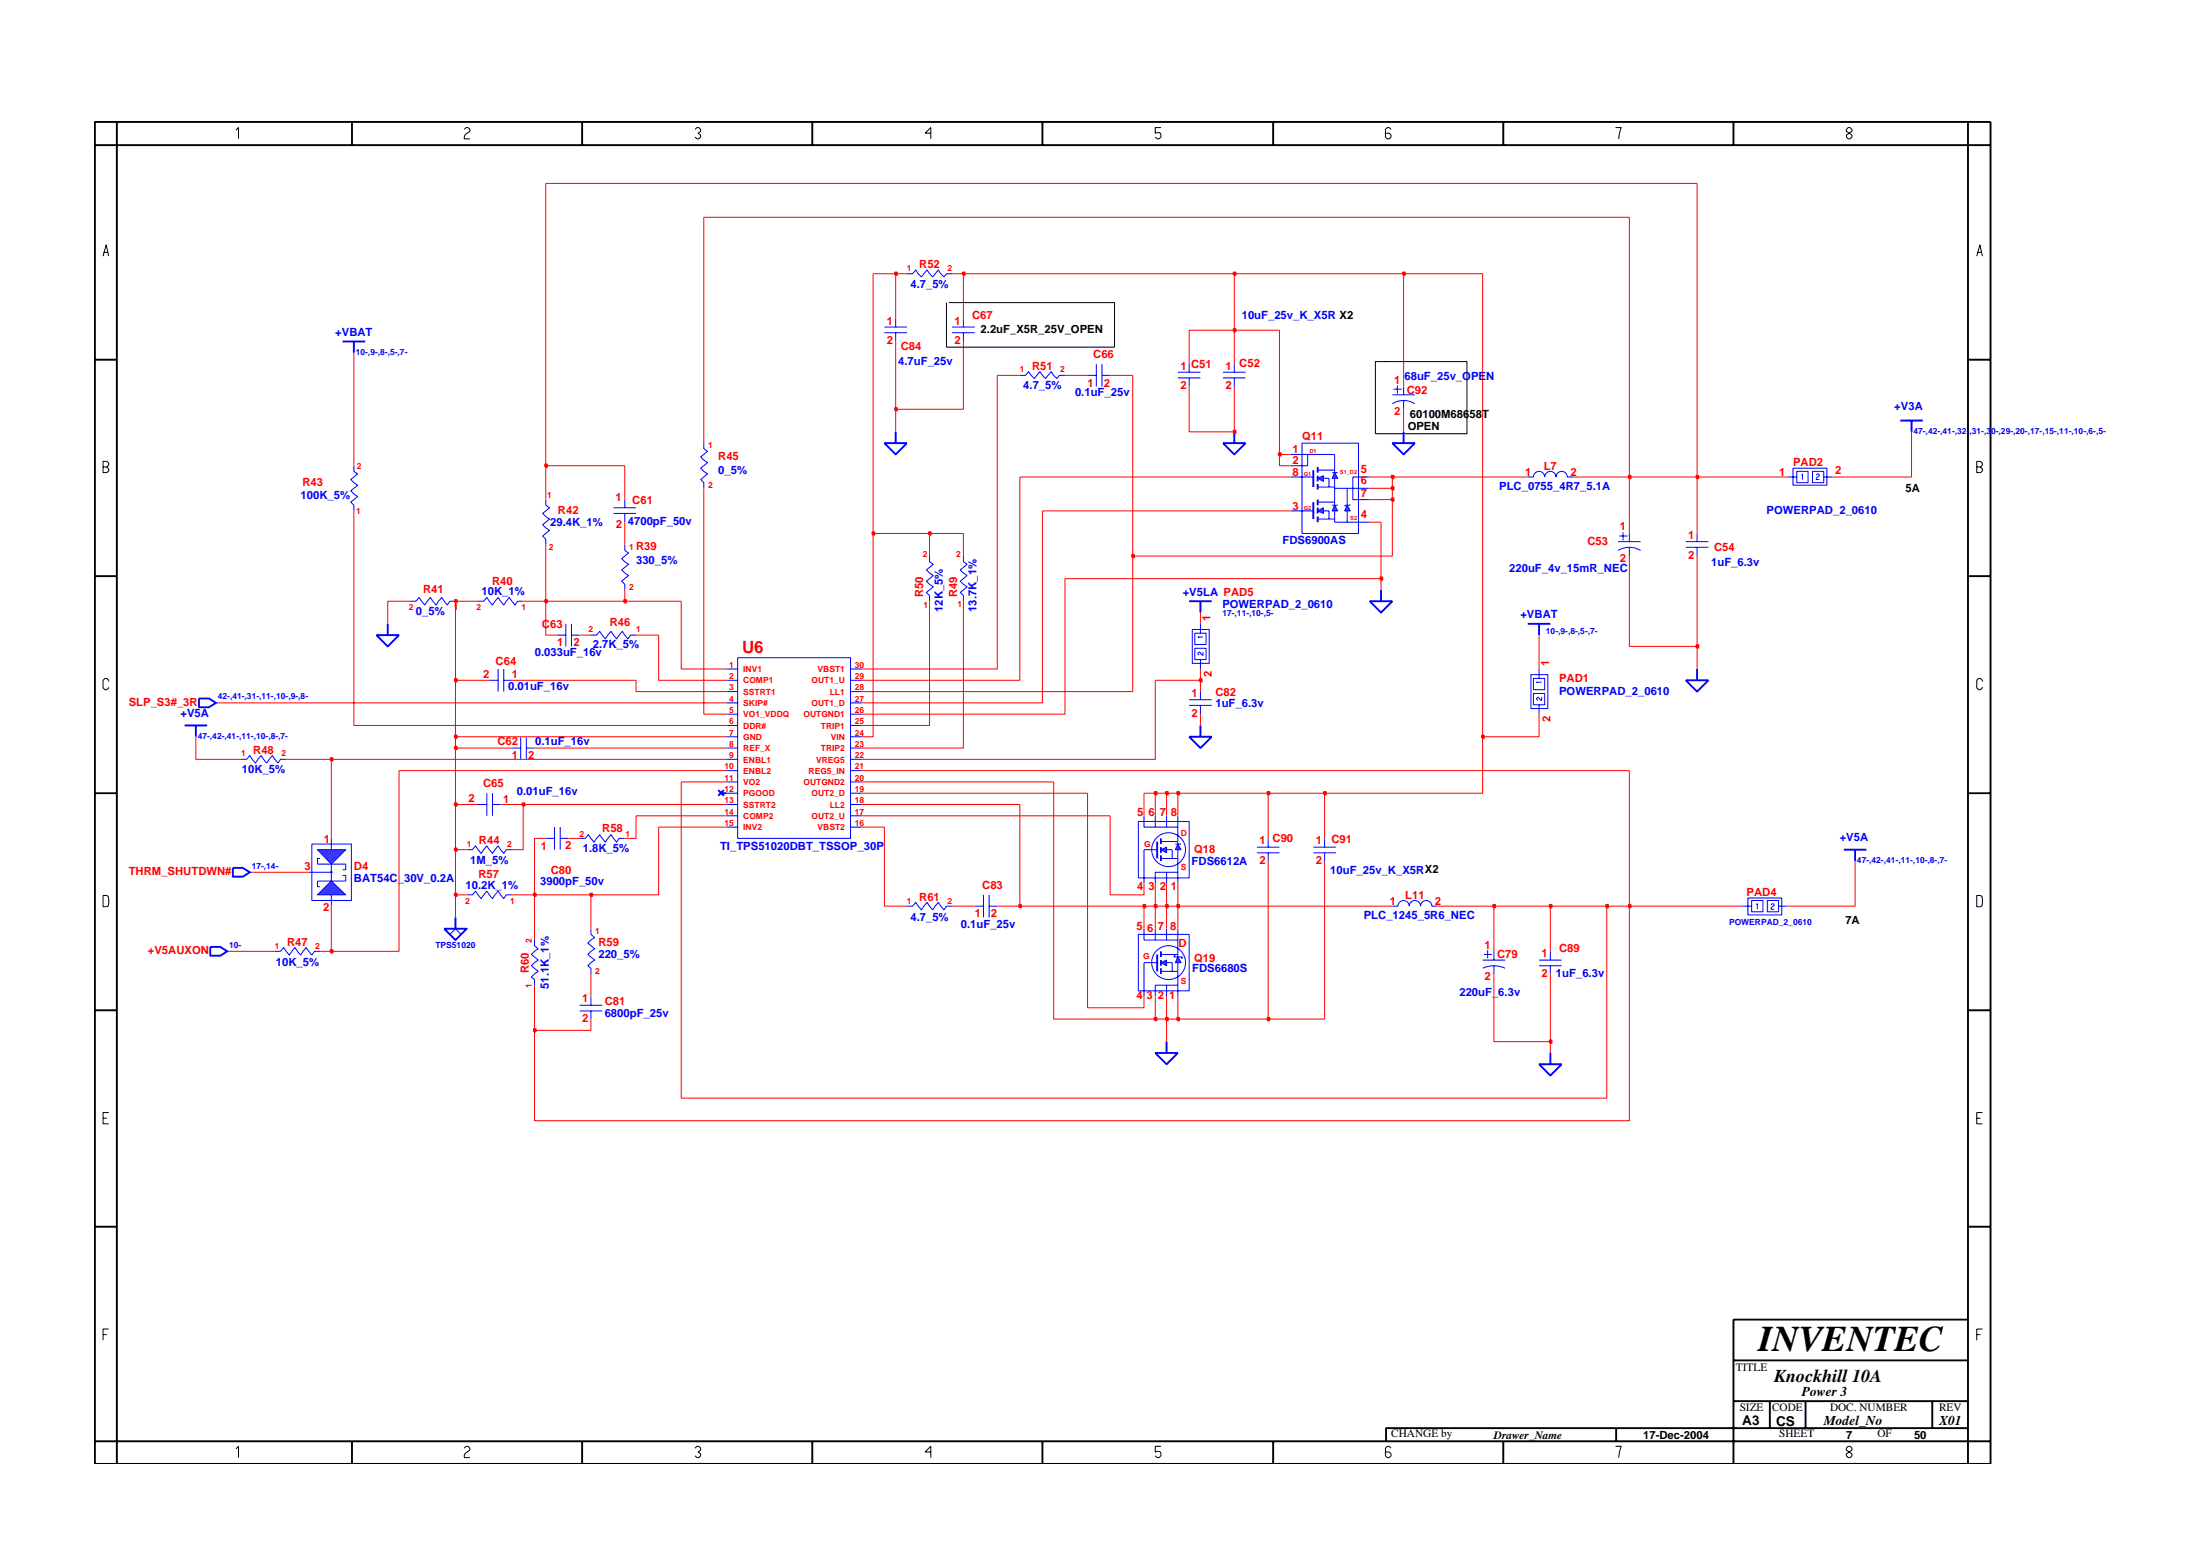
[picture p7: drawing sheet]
<svg xmlns="http://www.w3.org/2000/svg" width="297mm" height="210mm" viewBox="0 0 297 210" stroke-linecap="round" stroke-linejoin="round" font-family="sans-serif">
<g fill="none" stroke="#00f" stroke-width=".14">
<path d="M122.5 36.9h.7l.4-.5 .8 1 .8-1 .7 1 .8-1 .8 1 .3-.5h.8M119.4 44.1h3.1M119.4 44.9h3.1M120.9 43v1.1M120.9 44.9v1.2M128.6 44.1h3M128.6 44.9h3M130.1 43v1.1M130.1 44.9v1.2M159 50.2h3.1M159 51h3.1M160.6 49.1v1.1"/>
<path d="M160.6 51v1.2M165.1 50.2h3.1M165.1 51h3.1M166.7 49.1v1.1M166.7 51v1.2M73.7 67.4v.8l.5 .3-.9 .8 .9 .7-.9 .8 .9 .8-.9 .7 .4 .5v.7M82.8 68.5h3.1M82.8 69.3h3.1M84.4 67.4v1.1M84.4 69.3v1.2M125.5 75v.8l.5 .3-.9 .8 .9 .8-.9 .7 .9 .8-.9 .8 .4 .4v.7M206.3 64.4h.7a.76 .76 0 0 1 .8-.8 .76 .76 0 0 1 .8 .8 .76 .76 0 0 1 .7-.8 .76 .76 0 0 1 .8 .8 .76 .76 0 0 1 .7-.8 .76 .76 0 0 1 .8 .8h.8"/>
<path d="M227.6 73.1h3.1M227.6 73.9h3.1M229.1 72v1.1M229.1 73.9v1.1M241.3 64.4h1.3M242.1 63.2h4.6v2.3h-4.6zM242.6 63.6h1.5v1.5h-1.5zM243.3 64.1l.1-.1v.7M244.7 63.6h1.5v1.5h-1.5zM245.2 64.1l.3-.1 .1 .2a.58 .58 0 0 0-.4 .5h.4M246.2 64.4h1.2M64.5 81.1h.8l.4-.5 .8 1 .8-1 .7 1 .8-1 .7 1 .4-.5h.7"/>
<path d="M75.2 85.7h1.2M76.4 84.2v3M77.2 85.7h1.1M77.2 84.2v3M79.8 85.7h.7l.5-.5 .7 1 .8-1 .8 1 .7-1 .8 1 .3-.5h.8M98.1 90.3h1.5M98.1 91.8h1.5M98.1 93.3h1.5M98.1 94.9h1.5M98.1 96.4h1.5M98.1 97.9h1.5M98.1 99.4h1.5"/>
<path d="M99.6 88.8h15.2v24.3h-15.2zM114.8 90.3h1.6M114.8 91.8h1.6M114.8 93.3h1.6M114.8 94.9h1.6M114.8 96.4h1.6M114.8 97.9h1.6M114.8 99.4h1.6M161 84.9h2.3v4.6h-2.3zM161.3 85.5h1.5v1.5h-1.5zM161.3 87.5h1.5v1.5h-1.5zM162.1 84.2v1.3"/>
<path d="M162.1 89v1.3M162.4 86h-.7h.2M162.4 88v.4l-.4-.4-.3 .2 .2 .2M63 114.7h.8l.4-.5 .8 1 .7-1 .8 1 .8-1 .7 1 .4-.5h.7M64.5 108.6h1.2M65.7 107v3.1M66.5 108.6h1.1M66.5 107v3.1M73.7 113.1h1.2M74.9 111.6v3.1M75.6 113.1h1.1M75.6 111.6v3.1"/>
<path d="M78.3 113.1h.7l.4-.5 .8 1.1 .8-1.1 .7 1.1 .8-1.1 .8 1.1 .3-.6h.8M98.1 108.6h1.5M98.1 101h1.5M98.1 102.5h1.5M98.1 104h1.5M98.1 105.5h1.5M98.1 107h1.5M98.1 110.1h1.5M98.1 111.6h1.5M114.8 108.6h1.6M114.8 101h1.6M114.8 102.5h1.6"/>
<path d="M114.8 104h1.6M114.8 105.5h1.6M114.8 107h1.6M114.8 110.1h1.6M114.8 111.6h1.6M177.3 114.3h3.1M177.3 115.1h3.1M178.8 113.1v1.2M178.8 115.1v1.1M200.2 129.6h3M200.2 130.7a3.6 3.6 0 0 1 3 0M200.3 128.8h1.2"/>
<path d="M200.9 128.2v1.1M201.7 128.4v1.2M201.7 130.3v1.1M207.8 129.6h3M207.8 130.3h3M209.3 128.4v1.2M209.3 130.3v1.1"/>
</g>
<g fill="none" stroke="#00f" stroke-width=".25">
<path d="M188 59.8h3l-1.5 1.5zM189.5 58.3v1.5M177.3 63.4v2.3M186.5 79.6v1.5M160.6 99.4h3l-1.5 1.6zM160.6 81.1h3M162.1 81.1v1.6M162.1 97.9v1.5M184.9 81.1h3.1l-1.5 1.6zM206.3 84.2h3M207.8 84.2v1.5M227.6 91.8h3.1l-1.6 1.5z"/>
<path d="M229.1 90.3v1.5M97 106.6l.7 .8M97.3 107h.8M97.7 106.6l-.7 .8"/>
</g>
<path d="M180.2 63.8l.4 .7h-.7z" fill="#3c3cc8"/>
<path d="M179.9 63.8h.7M180.2 63.8l.4 .7h-.7z" fill="none" stroke="#00f" stroke-width=".14"/>
<path d="M177.9 64.5l.8-.3v.8z" fill="#3c3cc8"/>
<path d="M177.9 64.5l.8-.3v.8zM177.9 63.4h2.3v.4M178.7 64.5h.7v1.2M180.2 64.5v1.2h-2.3" fill="none" stroke="#00f" stroke-width=".14"/>
<path d="M177.9 63v.8M177.9 64.2v.8M177.9 65.3v.8" fill="none" stroke="#00f" stroke-width=".25"/>
<path d="M181.9 68.2l.4 .7h-.7z" fill="#3c3cc8"/>
<path d="M180.2 61.3v2.1M181.9 68.2l.4 .7h-.7zM182.3 68.1l-.1 .1h-.6v.2" fill="none" stroke="#00f" stroke-width=".14"/>
<path d="M177.3 67.8v2.2" fill="none" stroke="#00f" stroke-width=".25"/>
<path d="M180.2 68.2l.4 .7h-.7z" fill="#3c3cc8"/>
<path d="M179.9 68.2h.7M180.2 68.2l.4 .7h-.7z" fill="none" stroke="#00f" stroke-width=".14"/>
<path d="M177.9 68.9l.8-.4v.8z" fill="#3c3cc8"/>
<g fill="none" stroke="#00f" stroke-width=".14">
<path d="M137.7 50.7h.8l.4-.5 .7 .9 .8-.9 .8 .9 .7-.9 .8 .9 .3-.4h.8M175.8 59.8h7.6v12.2h-7.6zM188 54.5a2.88 2.88 0 0 1 3 0M188 53.3h3M188.2 52.5h1.1M188.7 52v1.1M189.5 52.2v1.1M189.5 54v1.2M84.4 73.5v.8l.5 .3-1 .8 1 .7-1 .8 1 .8-1 .7 .5 .5v.7M130.1 75v.8l.5 .3-.9 .8 .9 .8-.9 .7 .9 .8-.9 .8 .4 .4v.7M174.3 68.9h3M174.3 61.3h5.9"/>
<path d="M174.3 64.4h3M176.6 61.3v1.6h-2.3M177.9 68.9l.8-.4v.8zM177.9 70h2.3M177.9 67.8h2.3M178.7 68.9h.7v1.1M180.2 65.7v2.5M180.2 68.9v1.6h4.7M180.2 65.9h4.7M181.9 65.9v2.3M181.9 68.9v1.6M184.9 64.4h-2.2v3h2.2"/>
<path d="M66.1 91.8h1.2M67.3 90.3v3M68 91.8h1.1M68 90.3v3M70.3 99.4v3.1M71.1 99.4v3.1M33.7 117.7h.4M69.1 101h1.2M71.1 101h1.1M37.1 128.4h.8l.4-.5 .8 1 .7-1 .8 1 .7-1 .8 1 .3-.5h.8M63 120.8h.8l.4-.5 .8 1 .7-1 .8 1 .8-1 .7 1 .4-.5h.7M78.3 135.7h3"/>
<path d="M78.3 136.4h3M79.8 125.3v.8l.5 .4-.9 .8 .9 .7-.9 .8 .9 .8-.9 .7 .4 .4v.7M79.8 134.5v1.2M79.8 136.4v1.1M122.5 122.3h.7l.4-.5 .8 1 .8-1 .7 1 .8-1 .8 1 .3-.5h.8M131.6 122.3h1.2M132.8 120.8v3M133.5 122.3h1.1M133.5 120.8v3M154.5 129.9h1.7"/>
</g>
<g fill="none" stroke="#00f" stroke-width=".25">
<path d="M46.3 46.1h3M47.8 46.1v1.5M119.4 59.8h3.1l-1.6 1.5zM120.9 58.3v1.5M165.1 59.8h3.1l-1.5 1.5zM166.7 58.3v1.5M256.6 56.8h3M258.1 56.8v1.5M177.9 67.4v.8M177.9 68.5v.8M177.9 69.7v.8M31.4 117.1h1.4l.9 .6-.9 .6h-1.4z"/>
<path d="M248.9 114.7h3.1M250.5 114.7v1.5M156.2 128.8v2.3M156 142.1h3l-1.5 1.5zM157.5 140.6v1.5"/>
</g>
<path d="M159 129.1l.5 .8h-.8z" fill="#3c3cc8"/>
<path d="M158.7 129.1h.8M159 129.1l.5 .8h-.8z" fill="none" stroke="#00f" stroke-width=".14"/>
<path d="M156.7 129.9l.8-.3v.7z" fill="#3c3cc8"/>
<g fill="none" stroke="#00f" stroke-width=".14">
<path d="M146.8 50.7h1.2M148 49.1v3.1M148.8 50.7h1.1M148.8 49.1v3.1M47.8 62.9v.7l.5 .4-.9 .7 .9 .8-.9 .7 .9 .8-.9 .8 .4 .4v.7M55.4 81.1h.8l.4-.5 .7 1 .8-1 .8 1 .7-1 .8 1 .3-.5h.8M154.5 114.7h1.7M169.7 114.3h3M169.7 115.1h3M171.2 113.1v1.2M171.2 115.1v1.1M153.7 126.1h6.9v7.6h-6.9z"/>
<path d="M154.5 125.3v1.6h4.5M154.5 129.9v4.6M156 125.3v1.6M156.7 129.9l.8-.3v.7zM156.7 131.1h2.3M156.7 128.8h2.3M157.5 129.9h.8v1.2M157.5 125.3v1.6M157.5 133v1.5M158.7 129h-.2v.1h.2M159 125.3v3.8M159 129.9v4.6"/>
<path d="M159 133h-3v1.5M159.5 129.1h.1v.2h-.1M188 122.3h.8a.76 .76 0 0 1 .7-.8 .76 .76 0 0 1 .8 .8 .76 .76 0 0 1 .7-.8 .76 .76 0 0 1 .8 .8 .76 .76 0 0 1 .8-.8 .76 .76 0 0 1 .7 .8h.8"/>
<circle cx="157.8" cy="129.9" r="2.29"/>
</g>
<path d="M156.2 113.6v2.3M156.7 128.4v.7M156.7 129.6v.7M156.7 130.7v.7" fill="none" stroke="#00f" stroke-width=".25"/>
<path d="M159 113.9l.5 .8h-.8z" fill="#3c3cc8"/>
<path d="M158.7 113.9h.8M159 113.9l.5 .8h-.8z" fill="none" stroke="#00f" stroke-width=".14"/>
<path d="M156.7 114.7l.8-.4v.8z" fill="#3c3cc8"/>
<g fill="none" stroke="#00f" stroke-width=".14">
<path d="M95 59.8v.8l.5 .3-.9 .8 .9 .7-.9 .8 .9 .8-.9 .7 .4 .4v.8M29.2 94.9h.3M32.5 102.5h.8l.4-.5 .8 1 .7-1 .8 1 .8-1 .7 1 .4-.5h.7M153.7 110.9h6.9v7.6h-6.9zM154.5 110.1v1.5h4.5M154.5 114.7v4.5M156 110.1v1.5M156.7 114.7l.8-.4v.8zM156.7 115.9h2.3M156.7 113.6h2.3M157.5 114.7h.8v1.2M157.5 110.1v1.5"/>
<path d="M157.5 117.7v1.5M159 110.1v3.8M159 114.7v4.5M159 117.7h-3v1.5M235.2 122.3h1.3M236 121.2h4.6v2.3h-4.6zM236.5 121.5h1.5v1.5h-1.5zM237.2 122.1l.1-.2v.8M238.6 121.5h1.5v1.5h-1.5zM239.1 122.1l.3-.2 .2 .3a.58 .58 0 0 0-.5 .5h.5M240.1 122.3h1.2"/>
<circle cx="157.8" cy="114.7" r="2.29"/>
</g>
<path d="M24.9 97.9h3.1M26.4 97.9v1.5M26.9 94.3h1.3l1 .6-1 .5h-1.3zM50.8 85.7h3.1l-1.5 1.5zM52.4 84.2v1.5M156.7 113.1v.8M156.7 114.3v.8M156.7 115.4v.8M207.8 143.6h3l-1.5 1.5zM209.3 142.1v1.5" fill="none" stroke="#00f" stroke-width=".25"/>
<path d="M42.9 114.7h3.8l-2 1.9z" fill="#3c3cc8"/>
<path d="M42.9 114.7h3.8l-2 1.9z" fill="none" stroke="#00f" stroke-width=".14"/>
<path d="M44.7 118.9l2 1.9h-3.8z" fill="#3c3cc8"/>
<path d="M41.7 117.7h3M42.9 118.9h3.8M42.9 116.6h3.8M44.7 118.9l2 1.9h-3.8z" fill="none" stroke="#00f" stroke-width=".14"/>
<circle cx="44.8" cy="117.7" r=".08" fill="#3c3cc8"/>
<g fill="none" stroke="#00f" stroke-width=".14">
<path d="M218.5 74.3a2.88 2.88 0 0 1 3 0M218.5 73.1h3M218.6 72.3h1.1M219.1 71.8v1.1M220 72v1.1M220 73.9v1.1M160.6 94.4h3M160.6 95.2h3M162.1 93.3v1.1M162.1 95.2v1.2M206.7 91h2.3v4.6h-2.3zM207 91.6h1.6v1.5h-1.6z"/>
<path d="M207 93.6h1.6v1.5h-1.6zM207.8 90.3v1.3M207.8 95.1v1.3M208.1 92.1h-.6h.1M208.1 94.1v.4l-.5-.4-.1 .2 .1 .2M42.1 113.9h5.3v7.6h-5.3zM42.9 118.9v.8h.3M43.2 115.9h-.3v.7M44.7 113.1v1.6M44.7 116.6v2.3M46.3 118.1h.4v.8M46.7 116.6v.8h-.4"/>
<path d="M30.7 128.4h.3M44.7 120.8v1.5M60.7 126.1l.8-.8 .8 .8M72.2 126.9v.7l.5 .4-1 .8 1 .8-1 .7 1 .8-1 .8 .5 .3v.8"/>
<circle cx="44.8" cy="117.7" r=".08"/>
</g>
<path d="M28.4 127.8h1.3l1 .6-1 .6h-1.3zM60 125.3h3l-1.5 1.6zM61.5 123.8v1.5" fill="none" stroke="#00f" stroke-width=".25"/>
<path d="M92 105.5v42.7h124.9v-25.9M157.5 137.5v3.1M201.7 131.4v9.2h7.6v1.5M220 122.3v28.9h-147.8v-12.1" fill="none" stroke="#f00" stroke-width=".14"/>
<path d="M209.2 140.4h.3v.3h-.3z" fill="#8e2323"/>
<path d="M209.2 140.4h.3v.3h-.3z" fill="none" stroke="#f00" stroke-width=".25"/>
<path d="M209.3 131.4v9.2" fill="none" stroke="#f00" stroke-width=".14"/>
<path d="M72.1 138.9h.2v.3h-.2z" fill="#8e2323"/>
<path d="M72.1 138.9h.2v.3h-.2z" fill="none" stroke="#f00" stroke-width=".25"/>
<path d="M142.3 105.5v32h13.7M72.2 133v6.1h7.6v-1.6" fill="none" stroke="#f00" stroke-width=".14"/>
<path d="M155.9 137.4h.3v.3h-.3z" fill="#8e2323"/>
<path d="M155.9 137.4h.3v.3h-.3z" fill="none" stroke="#f00" stroke-width=".25"/>
<path d="M156 134.5v3h1.5" fill="none" stroke="#f00" stroke-width=".14"/>
<path d="M157.4 137.4h.3v.3h-.3z" fill="#8e2323"/>
<path d="M157.4 137.4h.3v.3h-.3z" fill="none" stroke="#f00" stroke-width=".25"/>
<path d="M157.5 134.5v3h1.5" fill="none" stroke="#f00" stroke-width=".14"/>
<path d="M158.9 137.4h.3v.3h-.3z" fill="#8e2323"/>
<path d="M158.9 137.4h.3v.3h-.3z" fill="none" stroke="#f00" stroke-width=".25"/>
<path d="M159 134.5v3h12.2" fill="none" stroke="#f00" stroke-width=".14"/>
<path d="M171.1 137.4h.3v.3h-.3z" fill="#8e2323"/>
<path d="M171.1 137.4h.3v.3h-.3z" fill="none" stroke="#f00" stroke-width=".25"/>
<path d="M146.8 107v29h7.7v-1.5M171.2 116.2v21.3h7.6v-21.3M31 128.4h6.1M43.2 128.4h1.5M79.8 131.4v3.1" fill="none" stroke="#f00" stroke-width=".14"/>
<path d="M44.6 128.2h.3v.4h-.3z" fill="#8e2323"/>
<path d="M44.6 128.2h.3v.4h-.3z" fill="none" stroke="#f00" stroke-width=".25"/>
<g fill="none" stroke="#f00" stroke-width=".14">
<path d="M53.9 104v24.4h-9.2v-6.1M119.4 111.6v10.7h3.1M61.5 120.8v3M72.2 120.8v6.1M79.8 120.8v4.5M128.6 122.3h3M134.6 122.3h3.1M154.5 122.3v3M156 122.3v3M157.5 122.3v3M159 122.3v3M201.7 122.3v6.1"/>
<path d="M209.3 122.3v6.1"/>
</g>
<path d="M137.6 122.1h.3v.4h-.3z" fill="#8e2323"/>
<path d="M137.6 122.1h.3v.4h-.3z" fill="none" stroke="#f00" stroke-width=".25"/>
<path d="M137.7 108.6v13.7h16.8" fill="none" stroke="#f00" stroke-width=".14"/>
<path d="M154.4 122.1h.2v.4h-.2z" fill="#8e2323"/>
<path d="M154.4 122.1h.2v.4h-.2z" fill="none" stroke="#f00" stroke-width=".25"/>
<path d="M154.5 122.3h1.5" fill="none" stroke="#f00" stroke-width=".14"/>
<path d="M155.9 122.1h.3v.4h-.3z" fill="#8e2323"/>
<path d="M155.9 122.1h.3v.4h-.3z" fill="none" stroke="#f00" stroke-width=".25"/>
<path d="M156 119.2v3.1h1.5" fill="none" stroke="#f00" stroke-width=".14"/>
<path d="M157.4 122.1h.3v.4h-.3z" fill="#8e2323"/>
<path d="M157.4 122.1h.3v.4h-.3z" fill="none" stroke="#f00" stroke-width=".25"/>
<path d="M157.5 119.2v3.1h1.5" fill="none" stroke="#f00" stroke-width=".14"/>
<path d="M158.9 122.1h.3v.4h-.3z" fill="#8e2323"/>
<path d="M158.9 122.1h.3v.4h-.3z" fill="none" stroke="#f00" stroke-width=".25"/>
<path d="M159 119.2v3.1h29M194.1 122.3h7.6" fill="none" stroke="#f00" stroke-width=".14"/>
<path d="M201.6 122.1h.3v.4h-.3z" fill="#8e2323"/>
<path d="M201.6 122.1h.3v.4h-.3z" fill="none" stroke="#f00" stroke-width=".25"/>
<path d="M201.7 122.3h7.6" fill="none" stroke="#f00" stroke-width=".14"/>
<path d="M209.2 122.1h.3v.4h-.3z" fill="#8e2323"/>
<path d="M209.2 122.1h.3v.4h-.3z" fill="none" stroke="#f00" stroke-width=".25"/>
<path d="M209.3 122.3h7.6" fill="none" stroke="#f00" stroke-width=".14"/>
<path d="M216.9 122.1h.2v.4h-.2z" fill="#8e2323"/>
<path d="M216.9 122.1h.2v.4h-.2z" fill="none" stroke="#f00" stroke-width=".25"/>
<path d="M216.9 122.3h3.1" fill="none" stroke="#f00" stroke-width=".14"/>
<path d="M219.9 122.1h.3v.4h-.3z" fill="#8e2323"/>
<path d="M219.9 122.1h.3v.4h-.3z" fill="none" stroke="#f00" stroke-width=".25"/>
<path d="M220 104v18.3h15.2M250.5 116.2v6.1h-9.2" fill="none" stroke="#f00" stroke-width=".14"/>
<path d="M61.4 120.6h.3v.3h-.3z" fill="#8e2323"/>
<path d="M61.4 120.6h.3v.3h-.3z" fill="none" stroke="#f00" stroke-width=".25"/>
<path d="M61.5 114.7v6.1h1.5M69.1 120.8h3.1" fill="none" stroke="#f00" stroke-width=".14"/>
<path d="M72.1 120.6h.2v.3h-.2z" fill="#8e2323"/>
<path d="M72.1 120.6h.2v.3h-.2z" fill="none" stroke="#f00" stroke-width=".25"/>
<path d="M72.2 113.1v7.7h7.6" fill="none" stroke="#f00" stroke-width=".14"/>
<path d="M79.7 120.6h.3v.3h-.3z" fill="#8e2323"/>
<path d="M79.7 120.6h.3v.3h-.3z" fill="none" stroke="#f00" stroke-width=".25"/>
<path d="M34.1 117.7h7.6M88.9 111.6v9.2h-9.1M149.9 110.1v10.7h4.6v-1.6" fill="none" stroke="#f00" stroke-width=".14"/>
<path d="M61.4 114.5h.3v.3h-.3z" fill="#8e2323"/>
<path d="M61.4 114.5h.3v.3h-.3z" fill="none" stroke="#f00" stroke-width=".25"/>
<g fill="none" stroke="#f00" stroke-width=".14">
<path d="M44.7 102.5v10.6M61.5 108.6v6.1h1.5M70.6 108.6v6.1h-1.5M72.2 113.1h1.5M76.7 113.1h1.6M88.9 111.6h9.2M98.1 110.1h-12.2v3h-1.5M116.4 111.6h3M116.4 110.1h33.5M154.5 107v3.1M156 107v3.1M157.5 107v3.1"/>
<path d="M159 107v3.1M171.2 107v6.1M178.8 107v6.1"/>
</g>
<path d="M61.4 108.4h.3v.3h-.3z" fill="#8e2323"/>
<path d="M61.4 108.4h.3v.3h-.3z" fill="none" stroke="#f00" stroke-width=".25"/>
<path d="M61.5 101v7.6h3M67.6 108.6h3" fill="none" stroke="#f00" stroke-width=".14"/>
<path d="M70.6 108.4h.2v.3h-.2z" fill="#8e2323"/>
<path d="M70.6 108.4h.2v.3h-.2z" fill="none" stroke="#f00" stroke-width=".25"/>
<path d="M70.6 108.6h27.5M116.4 108.6h21.3M116.4 107h30.4M154.5 107h1.5" fill="none" stroke="#f00" stroke-width=".14"/>
<path d="M155.9 106.9h.3v.3h-.3z" fill="#8e2323"/>
<path d="M155.9 106.9h.3v.3h-.3z" fill="none" stroke="#f00" stroke-width=".25"/>
<path d="M156 107h1.5" fill="none" stroke="#f00" stroke-width=".14"/>
<path d="M157.4 106.9h.3v.3h-.3z" fill="#8e2323"/>
<path d="M157.4 106.9h.3v.3h-.3z" fill="none" stroke="#f00" stroke-width=".25"/>
<path d="M157.5 107h1.5" fill="none" stroke="#f00" stroke-width=".14"/>
<path d="M158.9 106.9h.3v.3h-.3z" fill="#8e2323"/>
<path d="M158.9 106.9h.3v.3h-.3z" fill="none" stroke="#f00" stroke-width=".25"/>
<path d="M159 107h12.2" fill="none" stroke="#f00" stroke-width=".14"/>
<path d="M171.1 106.9h.3v.3h-.3z" fill="#8e2323"/>
<path d="M171.1 106.9h.3v.3h-.3z" fill="none" stroke="#f00" stroke-width=".25"/>
<path d="M171.2 107h7.6" fill="none" stroke="#f00" stroke-width=".14"/>
<path d="M178.8 106.9h.2v.3h-.2z" fill="#8e2323"/>
<path d="M178.8 106.9h.2v.3h-.2z" fill="none" stroke="#f00" stroke-width=".25"/>
<path d="M26.4 99.4v3.1h6.1M200.2 99.4v7.6h-21.4M38.6 102.5h6.1M53.9 104h44.2M92 105.5h6.1M116.4 105.5h25.9M116.4 104h103.6" fill="none" stroke="#f00" stroke-width=".14"/>
<path d="M44.6 102.3h.3v.3h-.3z" fill="#8e2323"/>
<path d="M44.6 102.3h.3v.3h-.3z" fill="none" stroke="#f00" stroke-width=".25"/>
<path d="M156 91.8v10.7h-39.6M44.7 102.5h53.4" fill="none" stroke="#f00" stroke-width=".14"/>
<path d="M61.4 100.8h.3v.3h-.3z" fill="#8e2323"/>
<path d="M61.4 100.8h.3v.3h-.3z" fill="none" stroke="#f00" stroke-width=".25"/>
<path d="M61.5 99.4v1.6h7.6M130.1 81.1v19.9h-13.7M72.2 101h25.9" fill="none" stroke="#f00" stroke-width=".14"/>
<path d="M61.4 99.3h.3v.3h-.3z" fill="#8e2323"/>
<path d="M61.4 99.3h.3v.3h-.3z" fill="none" stroke="#f00" stroke-width=".25"/>
<path d="M117.9 72v27.4h-1.5M61.5 91.8v7.6h36.6" fill="none" stroke="#f00" stroke-width=".14"/>
<path d="M200.1 99.3h.2v.3h-.2z" fill="#8e2323"/>
<path d="M200.1 99.3h.2v.3h-.2z" fill="none" stroke="#f00" stroke-width=".25"/>
<path d="M200.2 36.9v62.5h7.6v-3M47.8 68.9v29h50.3M95 65.9v30.5h3.1M140.7 68.9v26h-24.3M143.8 78.1v18.3h-27.4M152.9 75v18.3h-36.5M29.5 94.9h68.6M85.9 91.8v1.5h12.2M125.5 81.1v16.8h-9.1M162.1 91.8v1.5M162.1 96.4v1.5" fill="none" stroke="#f00" stroke-width=".14"/>
<path d="M61.4 91.6h.3v.4h-.3z" fill="#8e2323"/>
<path d="M61.4 91.6h.3v.4h-.3z" fill="none" stroke="#f00" stroke-width=".25"/>
<path d="M137.7 64.4v27.4h-21.3M61.5 81.1v10.7h4.6M69.1 91.8h16.8M88.9 85.7v6.1h9.2M156 91.8h6.1" fill="none" stroke="#f00" stroke-width=".14"/>
<path d="M162 91.6h.2v.4h-.2z" fill="#8e2323"/>
<path d="M162 91.6h.2v.4h-.2z" fill="none" stroke="#f00" stroke-width=".25"/>
<path d="M134.6 50.7v39.6h-18.2M220 75v12.2h9.1v3.1M92 81.1v9.2h6.1M162.1 90.3v1.5M207.8 85.7v4.6" fill="none" stroke="#f00" stroke-width=".14"/>
<path d="M229.1 87.1h.2v.3h-.2z" fill="#8e2323"/>
<path d="M229.1 87.1h.2v.3h-.2z" fill="none" stroke="#f00" stroke-width=".25"/>
<path d="M229.1 75v12.2M55.4 81.1h-3v3.1M73.7 81.1v4.6h1.5M78.3 85.7h1.5M85.9 85.7h3M162.1 82.7v1.5" fill="none" stroke="#f00" stroke-width=".14"/>
<path d="M61.4 81h.3v.3h-.3z" fill="#8e2323"/>
<path d="M61.4 81h.3v.3h-.3z" fill="none" stroke="#f00" stroke-width=".25"/>
<path d="M61.5 81.1h3M70.6 81.1h3.1" fill="none" stroke="#f00" stroke-width=".14"/>
<path d="M73.6 81h.3v.3h-.3z" fill="#8e2323"/>
<path d="M73.6 81h.3v.3h-.3z" fill="none" stroke="#f00" stroke-width=".25"/>
<path d="M73.7 73.5v7.6h10.7" fill="none" stroke="#f00" stroke-width=".14"/>
<path d="M84.3 81h.2v.3h-.2z" fill="#8e2323"/>
<path d="M84.3 81h.2v.3h-.2z" fill="none" stroke="#f00" stroke-width=".25"/>
<path d="M84.4 79.6v1.5h7.6M143.8 78.1h42.7v1.5" fill="none" stroke="#f00" stroke-width=".14"/>
<path d="M186.4 77.9h.2v.4h-.2z" fill="#8e2323"/>
<path d="M186.4 77.9h.2v.4h-.2z" fill="none" stroke="#f00" stroke-width=".25"/>
<path d="M125.5 72v3M130.1 72v3M186.5 70.5v7.6" fill="none" stroke="#f00" stroke-width=".14"/>
<path d="M152.9 74.9h.2v.3h-.2z" fill="#8e2323"/>
<path d="M152.9 74.9h.2v.3h-.2z" fill="none" stroke="#f00" stroke-width=".25"/>
<path d="M152.9 50.7v24.3h35.1v-7.6M84.4 70.5v3" fill="none" stroke="#f00" stroke-width=".14"/>
<path d="M117.8 71.8h.3v.4h-.3z" fill="#8e2323"/>
<path d="M117.8 71.8h.3v.4h-.3z" fill="none" stroke="#f00" stroke-width=".25"/>
<path d="M117.9 36.9v35.1h7.6" fill="none" stroke="#f00" stroke-width=".14"/>
<path d="M125.4 71.8h.3v.4h-.3z" fill="#8e2323"/>
<path d="M125.4 71.8h.3v.4h-.3z" fill="none" stroke="#f00" stroke-width=".25"/>
<path d="M73.7 62.9v4.5M84.4 62.9v4.5M125.5 72h4.6M140.7 68.9h33.6M184.9 70.5h1.6M184.9 67.4h3.1M220 64.4v7.6M229.1 64.4v7.6" fill="none" stroke="#f00" stroke-width=".14"/>
<path d="M187.9 67.3h.3v.3h-.3z" fill="#8e2323"/>
<path d="M187.9 67.3h.3v.3h-.3z" fill="none" stroke="#f00" stroke-width=".25"/>
<path d="M184.9 65.9h3.1v1.5" fill="none" stroke="#f00" stroke-width=".14"/>
<path d="M187.9 65.7h.3v.4h-.3z" fill="#8e2323"/>
<path d="M187.9 65.7h.3v.4h-.3z" fill="none" stroke="#f00" stroke-width=".25"/>
<path d="M137.7 64.4h36.6M184.9 64.4h3.1v1.5" fill="none" stroke="#f00" stroke-width=".14"/>
<path d="M187.9 64.2h.3v.3h-.3z" fill="#8e2323"/>
<path d="M187.9 64.2h.3v.3h-.3z" fill="none" stroke="#f00" stroke-width=".25"/>
<path d="M188 64.4h18.3M212.4 64.4h7.6" fill="none" stroke="#f00" stroke-width=".14"/>
<path d="M219.9 64.2h.3v.3h-.3z" fill="#8e2323"/>
<path d="M219.9 64.2h.3v.3h-.3z" fill="none" stroke="#f00" stroke-width=".25"/>
<path d="M220 29.3v35.1h9.1" fill="none" stroke="#f00" stroke-width=".14"/>
<path d="M229.1 64.2h.2v.3h-.2z" fill="#8e2323"/>
<path d="M229.1 64.2h.2v.3h-.2z" fill="none" stroke="#f00" stroke-width=".25"/>
<path d="M229.1 24.8v39.6h12.2M47.8 47.6v15.3M258.1 58.3v6.1h-10.7" fill="none" stroke="#f00" stroke-width=".14"/>
<path d="M73.6 62.7h.3v.3h-.3z" fill="#8e2323"/>
<path d="M73.6 62.7h.3v.3h-.3z" fill="none" stroke="#f00" stroke-width=".25"/>
<path d="M73.7 24.8v38.1h10.7M172.7 61.3v1.6h1.6" fill="none" stroke="#f00" stroke-width=".14"/>
<path d="M172.7 61.2h.2v.3h-.2z" fill="#8e2323"/>
<path d="M172.7 61.2h.2v.3h-.2z" fill="none" stroke="#f00" stroke-width=".25"/>
<path d="M95 29.3v30.5M120.9 55.2v3.1M160.6 52.2v6.1h6.1M172.7 44.6v16.7h1.6" fill="none" stroke="#f00" stroke-width=".14"/>
<path d="M166.6 58.1h.2v.3h-.2z" fill="#8e2323"/>
<path d="M166.6 58.1h.2v.3h-.2z" fill="none" stroke="#f00" stroke-width=".25"/>
<path d="M166.7 52.2v6.1M189.5 55.2v3.1" fill="none" stroke="#f00" stroke-width=".14"/>
<path d="M120.8 55.1h.3v.3h-.3z" fill="#8e2323"/>
<path d="M120.8 55.1h.3v.3h-.3z" fill="none" stroke="#f00" stroke-width=".25"/>
<path d="M189.5 36.9v15.3M120.9 46.1v9.1h9.2v-9.1M134.6 50.7h3.1M143.8 50.7h3M149.9 50.7h3M160.6 49.1v-4.5h6.1v4.5" fill="none" stroke="#f00" stroke-width=".14"/>
<path d="M166.6 44.4h.2v.3h-.2z" fill="#8e2323"/>
<path d="M166.6 44.4h.2v.3h-.2z" fill="none" stroke="#f00" stroke-width=".25"/>
<path d="M117.9 36.9h3v6.1M130.1 36.9v6.1M166.7 36.9v7.7h6" fill="none" stroke="#f00" stroke-width=".14"/>
<path d="M120.8 36.8h.3v.3h-.3z" fill="#8e2323"/>
<path d="M120.8 36.8h.3v.3h-.3z" fill="none" stroke="#f00" stroke-width=".25"/>
<path d="M120.9 36.9h1.6M128.6 36.9h1.5" fill="none" stroke="#f00" stroke-width=".14"/>
<path d="M130 36.8h.2v.3h-.2z" fill="#8e2323"/>
<path d="M130 36.8h.2v.3h-.2z" fill="none" stroke="#f00" stroke-width=".25"/>
<path d="M130.1 36.9h36.6" fill="none" stroke="#f00" stroke-width=".14"/>
<path d="M166.6 36.8h.2v.3h-.2z" fill="#8e2323"/>
<path d="M166.6 36.8h.2v.3h-.2z" fill="none" stroke="#f00" stroke-width=".25"/>
<path d="M166.7 36.9h22.8" fill="none" stroke="#f00" stroke-width=".14"/>
<path d="M189.4 36.8h.3v.3h-.3z" fill="#8e2323"/>
<path d="M189.4 36.8h.3v.3h-.3z" fill="none" stroke="#f00" stroke-width=".25"/>
<path d="M73.7 24.8h155.4M95 29.3h125M189.5 36.9h10.7" fill="none" stroke="#f00" stroke-width=".14"/>
<g fill="none" stroke="#000" stroke-width=".25">
<path d="M12.8 16.5h256v181.1h-256zM12.8 19.6h256M15.8 16.5v181.1M47.5 16.5v3.1M78.6 16.5v3.1M109.7 16.5v3.1M140.7 16.5v3.1M171.9 16.5v3.1M203 16.5v3.1M234 16.5v3.1M265.7 16.5v181.1M12.8 48.5h3"/>
<path d="M265.7 48.5h3.1M12.8 77.8h3M265.7 77.8h3.1M12.8 107h3M265.7 107h3.1M12.8 136.3h3M265.7 136.3h3.1M12.8 165.6h3M265.7 165.6h3.1M265.7 178.1h-31.7v19.5M12.8 194.5h256M47.5 194.5v3.1"/>
<path d="M78.6 194.5v3.1M109.7 194.5v3.1M140.7 194.5v3.1M171.9 194.5v3.1M203 194.5v3.1M218.2 192.7v1.8M234 183.6h31.7M234 189.1h31.7M239 189.1v3.6M243.8 189.1v3.6M260.9 189.1v3.6M265.7 192.7h-78.6v1.8"/>
</g>
<g fill="none" stroke="#000" stroke-width=".14">
<path d="M31.9 17.6l.3-.4v1.5M62.7 17.5l.2-.3h.3l.2 .3v.2l-.6 .5-.1 .3v.2h.7M93.8 17.5l.3-.3h.2l.3 .3v.2l-.3 .3 .3 .2v.3l-.3 .2h-.2l-.3-.2M125.7 18h-.8l.8-.8v1.5M156.7 17.2h-.7v.8l.5-.1 .2 .1v.2v.3l-.2 .2h-.3l-.2-.2M187.8 17.5l-.2-.3h-.3l-.2 .3v1l.2 .2h.3l.2-.2v-.3l-.2-.2h-.5M218.1 17.2h.8l-.3 1.5M249.5 17.2l-.2 .3v.2l.7 .5v.3l-.2 .2h-.3l-.2-.2v-.3l.7-.5v-.2l-.2-.3zM13.9 34.6l.4-1.6 .4 1.6M14 34.1h.6M266.9 34.6l.4-1.6 .4 1.6M267 34.1h.6"/>
<path d="M127.8 40.8v6h22.7v-6h-22.4M187.1 48.8h11v9.7h-12.4v-9.7h1.7M13.9 62.3h.5l.3 .2v.3l-.3 .2 .3 .3v.2l-.3 .3h-.5zM13.9 63h.5M266.9 63h.5l.3-.2v-.3l-.3-.2h-.5v1.5h.5l.3-.3v-.2l-.3-.3M14.7 92v-.2l-.3-.2h-.2l-.3 .2v1l.3 .3h.2l.3-.4M267.7 92v-.2l-.3-.2h-.2l-.3 .2v1l.3 .3h.2l.3-.4M13.9 120.8l.7 .1 .1 .4-.1 1-.7 .1zM266.9 120.8l.7 .1 .1 .4-.1 1-.7 .1zM13.9 150.9h.5M14.7 150.1h-.8v1.6h.8M266.9 150.9h.5"/>
<path d="M267.7 150.1h-.8v1.6h.8M14.7 179.4h-.8v1.5M267.7 179.4h-.8v1.5M13.9 180.1h.5M31.9 195.5l.3-.3v1.5M62.7 195.4l.2-.2h.3l.2 .2v.3l-.6 .5-.1 .5h.7M93.8 195.4l.3-.2h.2l.3 .2v.3l-.3 .2 .3 .3v.3l-.3 .2h-.2l-.3-.2M125.7 195.9h-.8l.8-.7v1.5M156.7 195.2h-.7v.7h.5h.2v.3v.3l-.2 .2h-.3l-.2-.2M187.8 195.4l-.2-.2h-.3l-.2 .2v1.1l.2 .2h.3l.2-.2v-.3l-.2-.3h-.5M218.1 195.2h.8l-.3 1.5M249.3 195.4l.2-.2h.3l.2 .2v.3l-.7 .5v.3l.2 .2h.3l.2-.2v-.3l-.7-.5z"/>
<path d="M266.9 180.1h.5"/>
</g>
<text font-size="4.9" x="237.4" y="182.3">INVENTEC</text>
<text font-size="2.4" x="239.6" y="186.5">Knockhill 10A</text>
<text font-size="2.3" fill="#f00" x="100.2" y="88.1">U6</text>
<g font-size="1.8">
<text x="243.3" y="188.3">Power 3</text>
<text x="235.2" y="192.3">A3</text>
<text x="239.8" y="192.4">CS</text>
<text x="246.2" y="192.3">Model_No</text>
<text x="261.8" y="192.3">X01</text>
</g>
<g font-size="1.5" fill="#00f">
<text x="122.9" y="38.8">4.7_5%</text>
<text x="45.3" y="45.3">+VBAT</text>
<text x="167.7" y="43">10uF_25v_K_X5R X2</text>
<text x="121.3" y="49.2">4.7uF_25v</text>
<text x="138.2" y="52.5">4.7_5%</text>
<text x="145.1" y="53.4">0.1uF_25v</text>
<text x="189.6" y="51.3">68uF_25v_OPEN</text>
<text x="255.8" y="55.4">+V3A</text>
<text x="97" y="64">0_5%</text>
<text x="40.6" y="67.3">100K_5%</text>
<text x="74.3" y="71">29.4K_1%</text>
<text x="84.8" y="70.9">4700pF_50v</text>
<text x="202.4" y="66.1">PLC_0755_4R7_5.1A</text>
<text x="238.5" y="69.4">POWERPAD_2_0610</text>
<text x="85.9" y="76.1">330_5%</text>
<text x="173.2" y="73.3">FDS6900AS</text>
<text x="203.8" y="77.2">220uF_4v_15mR_NEC</text>
<text x="231" y="76.4">1uF_6.3v</text>
<text x="56.2" y="83">0_5%</text>
<text x="65" y="80.3">10K_1%</text>
<text x="127.3" y="82.6" transform="rotate(-90 127.3 82.6)">12K_5%</text>
<text x="131.9" y="82.6" transform="rotate(-90 131.9 82.6)">13.7K_1%</text>
<text x="159.7" y="80.4">+V5LA PAD5</text>
<text x="165" y="82">POWERPAD_2_0610</text>
<text x="205.3" y="83.4">+VBAT</text>
<text x="72.2" y="88.6">0.033uF_16v</text>
<text x="80" y="87.4">2.7K_5%</text>
<text x="68.6" y="93.1">0.01uF_16v</text>
<text x="164.1" y="95.4">1uF_6.3v</text>
<text x="210.5" y="93.8">POWERPAD_2_0610</text>
<text x="24.4" y="96.8">+V5A</text>
<text x="72.2" y="100.6">0.1uF_16v</text>
<text x="32.7" y="104.3">10K_5%</text>
<text x="69.8" y="107.3">0.01uF_16v</text>
<text x="248.4" y="113.5">+V5A</text>
<text x="47.8" y="119">BAT54C_30V_0.2A</text>
<text x="63.5" y="116.6">1M_5%</text>
<text x="72.9" y="119.4">3900pF_50v</text>
<text x="78.7" y="115">1.8K_5%</text>
<text x="97.2" y="114.8">TI_TPS51020DBT_TSSOP_30P</text>
<text x="160.9" y="116.7">FDS6612A</text>
<text x="179.6" y="117.9">10uF_25v_K_X5RX2</text>
<text x="62.8" y="120">10.2K_1%</text>
<text x="122.9" y="124.2">4.7_5%</text>
<text x="129.7" y="125.3">0.1uF_25v</text>
<text x="184.1" y="124">PLC_1245_5R6_NEC</text>
<text x="37.2" y="130.3">10K_5%</text>
<text x="80.8" y="129.3">220_5%</text>
<text x="161" y="131.1">FDS6680S</text>
<text x="210.1" y="131.9">1uF_6.3v</text>
<text x="74.1" y="133.5" transform="rotate(-90 74.1 133.5)">51.1K_1%</text>
<text x="81.6" y="137.2">6800pF_25v</text>
<text x="197" y="134.5">220uF_6.3v</text>
</g>
<g font-size="1.5" fill="#f00">
<text x="124.1" y="36.2">R52</text>
<text x="119.7" y="43.8">1</text>
<text x="119.7" y="46.5">2</text>
<text x="121.6" y="47.2">C84</text>
<text x="128.9" y="43.8">1</text>
<text x="128.9" y="46.5">2</text>
<text x="131.3" y="43">C67</text>
<text x="139.3" y="49.9">R51</text>
<text x="146.8" y="52.2">1</text>
<text x="147.6" y="48.3">C66</text>
<text x="149" y="52.2">2</text>
<text x="159.4" y="49.9">1 C51</text>
<text x="159.4" y="52.6">2</text>
<text x="165.5" y="49.9">1 C52</text>
<text x="165.5" y="52.6">2</text>
<text x="188.2" y="51.8">1</text>
<text x="189.9" y="53.1">C92</text>
<text x="175.8" y="59.4">Q11</text>
<text x="188.2" y="56">2</text>
<text x="40.8" y="65.6">R43</text>
<text x="97" y="62.1">R45</text>
<text x="174.5" y="64.2">8</text>
<text x="174.5" y="61.2">1</text>
<text x="174.5" y="62.7">2</text>
<text x="183.8" y="65.3">6</text>
<text x="183.8" y="63.8">5</text>
<text x="205.9" y="64.2">1</text>
<text x="208.4" y="63.4">L7</text>
<text x="212" y="64.2">2</text>
<text x="240.2" y="64.2">1</text>
<text x="242.1" y="62.9">PAD2</text>
<text x="247.8" y="64">2</text>
<text x="75.3" y="69.3">R42</text>
<text x="83.1" y="67.7">1</text>
<text x="83.2" y="71.2">2</text>
<text x="85.4" y="68">C61</text>
<text x="174.5" y="68.8">3</text>
<text x="183.8" y="67">7</text>
<text x="183.8" y="69.9">4</text>
<text x="218.7" y="71.6">1</text>
<text x="85.9" y="74.3">R39</text>
<text x="214.3" y="73.5">C53</text>
<text x="218.7" y="75.8">2</text>
<text x="228" y="72.8">1</text>
<text x="228" y="75.4">2</text>
<text x="231.4" y="74.3">C54</text>
<text x="57.1" y="80">R41</text>
<text x="66.4" y="78.9">R40</text>
<text x="124.7" y="80.6" transform="rotate(-90 124.7 80.6)">R50</text>
<text x="129.2" y="80.6" transform="rotate(-90 129.2 80.6)">R49</text>
<text x="163.5" y="83.8" transform="rotate(-90 163.5 83.8)">1</text>
<text x="66.9" y="89.7">C64</text>
<text x="73.2" y="84.7">C63</text>
<text x="75.2" y="87.2">1</text>
<text x="77.4" y="87.2">2</text>
<text x="82.3" y="84.5">R46</text>
<text x="209.2" y="89.9" transform="rotate(-90 209.2 89.9)">1</text>
<text x="17.4" y="95.3">SLP_S3#_3R</text>
<text x="65.2" y="91.6">2</text>
<text x="69.1" y="91.6">1</text>
<text x="160.9" y="94.1">1</text>
<text x="163.6" y="91.4" transform="rotate(-90 163.6 91.4)">2</text>
<text x="164.1" y="93.9">C82</text>
<text x="210.5" y="92.1">PAD1</text>
<text x="34.2" y="101.7">R48</text>
<text x="67.2" y="100.6">C62</text>
<text x="160.9" y="96.8">2</text>
<text x="209.3" y="97.5" transform="rotate(-90 209.3 97.5)">2</text>
<text x="65.2" y="106.2">C65</text>
<text x="69.1" y="102.5">1</text>
<text x="71.3" y="102.5">2</text>
<text x="43.7" y="113.7">1</text>
<text x="63.3" y="108.2">2</text>
<text x="64.7" y="113.9">R44</text>
<text x="67.9" y="108.4">1</text>
<text x="81.3" y="112.3">R58</text>
<text x="153.5" y="110.1">5</text>
<text x="155.1" y="110.1">6</text>
<text x="156.6" y="110.1">7</text>
<text x="158.1" y="110.1">8</text>
<text x="170" y="113.9">1 C90</text>
<text x="177.7" y="113.9">1</text>
<text x="179.8" y="113.7">C91</text>
<text x="17.4" y="118.1">THRM_SHUTDWN#</text>
<text x="41.1" y="117.4">3</text>
<text x="47.8" y="117.5">D4</text>
<text x="64.6" y="118.5">R57</text>
<text x="73" y="114.7">1</text>
<text x="74.4" y="117.9">C80</text>
<text x="76.3" y="114.5">2</text>
<text x="132.6" y="120">C83</text>
<text x="161.2" y="115.1">Q18</text>
<text x="170" y="116.6">2</text>
<text x="177.7" y="116.6">2</text>
<text x="43.6" y="122.9">2</text>
<text x="124.1" y="121.5">R61</text>
<text x="131.6" y="123.8">1</text>
<text x="133.8" y="123.8">2</text>
<text x="153.4" y="125.5">5</text>
<text x="153.5" y="120.2">4</text>
<text x="154.9" y="125.8">6</text>
<text x="155.1" y="120.2">3</text>
<text x="156.3" y="125.5">7</text>
<text x="156.6" y="120.2">2</text>
<text x="158" y="125.5">8</text>
<text x="158.1" y="120.2">1</text>
<text x="187.6" y="122.1">1</text>
<text x="189.7" y="121.4">L11</text>
<text x="193.7" y="122.1">2</text>
<text x="235.8" y="120.9">PAD4</text>
<text x="20" y="128.8">+V5AUXON</text>
<text x="38.8" y="127.6">R47</text>
<text x="71.4" y="131.3" transform="rotate(-90 71.4 131.3)">R60</text>
<text x="80.8" y="127.6">R59</text>
<text x="159.1" y="127.9">D</text>
<text x="161.2" y="129.8">Q19</text>
<text x="200.4" y="128">1</text>
<text x="202.1" y="129.3">C79</text>
<text x="208.1" y="129.1">1</text>
<text x="208.1" y="131.8">2</text>
<text x="210.5" y="128.4">C89</text>
<text x="78.6" y="135.2">1</text>
<text x="78.6" y="137.9">2</text>
<text x="81.6" y="135.7">C81</text>
<text x="153.4" y="134.9">4</text>
<text x="154.8" y="134.9">3</text>
<text x="156.3" y="134.9">2</text>
<text x="157.8" y="134.9">1</text>
<text x="200.4" y="132.2">2</text>
</g>
<g font-size="1.5">
<text x="132.4" y="45">2.2uF_X5R_25V_OPEN</text>
<text x="190.1" y="58">OPEN</text>
<text x="190.4" y="56.4">60100M68658T</text>
<text x="257.3" y="66.4">5A</text>
<text x="249.2" y="124.7">7A</text>
<text x="234.4" y="185">TITLE</text>
<text x="234.9" y="190.5">SIZE</text>
<text x="239.3" y="190.5">CODE</text>
<text x="247.1" y="190.5">DOC. NUMBER</text>
<text x="261.8" y="190.5">REV</text>
<text x="187.8" y="193.9">CHANGE by</text>
<text x="201.7" y="194.2">Drawer_Name</text>
<text x="221.9" y="194.2">17-Dec-2004</text>
<text x="240.2" y="193.9">SHEET</text>
<text x="249.3" y="194.2">7</text>
<text x="253.5" y="193.9">OF</text>
<text x="258.4" y="194.2">50</text>
</g>
<g font-size="1.1" fill="#f00">
<text x="122.5" y="36.5">1</text>
<text x="127.9" y="36.5">2</text>
<text x="137.7" y="50.2">1</text>
<text x="143.2" y="50.2">2</text>
<text x="48.2" y="63.3">2</text>
<text x="95.6" y="60.5">1</text>
<text x="95.6" y="65.9">2</text>
<text x="48.1" y="69.3">1</text>
<text x="73.9" y="67.3">1</text>
<text x="74.1" y="74.2">2</text>
<text x="84.9" y="74.2">1</text>
<text x="124.6" y="75.1">2</text>
<text x="129.1" y="75.1">2</text>
<text x="55.2" y="82.3">2</text>
<text x="61.3" y="82.3">1</text>
<text x="64.3" y="82.3">2</text>
<text x="70.4" y="82.3">1</text>
<text x="84.9" y="79.6">2</text>
<text x="124.7" y="82">1</text>
<text x="129.3" y="81.9">1</text>
<text x="79.4" y="85.3">2</text>
<text x="85.9" y="85.3">1</text>
<text x="98.5" y="94.7">4</text>
<text x="98.5" y="93.2">3</text>
<text x="98.5" y="91.6">2</text>
<text x="98.5" y="90.1">1</text>
<text x="100.4" y="95.3">SKIP#</text>
<text x="100.4" y="93.8">SSTRT1</text>
<text x="100.4" y="92.2">COMP1</text>
<text x="100.4" y="90.7">INV1</text>
<text x="109.6" y="95.3">OUT1_D</text>
<text x="109.6" y="92.2">OUT1_U</text>
<text x="110.4" y="90.7">VBST1</text>
<text x="112" y="93.8">LL1</text>
<text x="115.4" y="93.2">28</text>
<text x="115.4" y="94.7">27</text>
<text x="115.4" y="91.6">29</text>
<text x="115.4" y="90.1">30</text>
<text x="98.5" y="100.8">8</text>
<text x="98.5" y="96.2">5</text>
<text x="98.5" y="97.7">6</text>
<text x="98.5" y="99.3">7</text>
<text x="100.4" y="101.4">REF_X</text>
<text x="100.4" y="96.8">VO1_VDDQ</text>
<text x="100.4" y="98.3">DDR#</text>
<text x="100.4" y="99.9">GND</text>
<text x="108.5" y="96.8">OUTGND1</text>
<text x="110.8" y="98.3">TRIP1</text>
<text x="110.8" y="101.4">TRIP2</text>
<text x="112.2" y="99.9">VIN</text>
<text x="115.4" y="96.2">26</text>
<text x="115.4" y="97.7">25</text>
<text x="115.4" y="100.8">23</text>
<text x="115.4" y="99.3">24</text>
<text x="32.5" y="102.1">1</text>
<text x="38" y="102.1">2</text>
<text x="97.8" y="106.9">12</text>
<text x="97.8" y="105.4">11</text>
<text x="97.8" y="103.8">10</text>
<text x="98.5" y="102.3">9</text>
<text x="100.4" y="107.5">PGOOD</text>
<text x="100.4" y="106">VO2</text>
<text x="100.4" y="102.9">ENBL1</text>
<text x="100.4" y="104.4">ENBL2</text>
<text x="108.5" y="106">OUTGND2</text>
<text x="109.2" y="104.4">REG5_IN</text>
<text x="109.6" y="107.5">OUT2_D</text>
<text x="110.2" y="102.9">VREG5</text>
<text x="115.4" y="106.9">19</text>
<text x="115.4" y="105.4">20</text>
<text x="115.4" y="103.8">21</text>
<text x="115.4" y="102.3">22</text>
<text x="78.3" y="113">2</text>
<text x="84.4" y="112.9">1</text>
<text x="97.8" y="111.4">15</text>
<text x="97.8" y="108.4">13</text>
<text x="97.8" y="109.9">14</text>
<text x="100.4" y="109">SSTRT2</text>
<text x="100.4" y="110.5">COMP2</text>
<text x="100.4" y="112">INV2</text>
<text x="109.6" y="110.5">OUT2_U</text>
<text x="110.4" y="112">VBST2</text>
<text x="112" y="109">LL2</text>
<text x="115.4" y="108.4">18</text>
<text x="115.4" y="109.9">17</text>
<text x="115.4" y="111.4">16</text>
<text x="159.5" y="112.8">D</text>
<text x="63" y="114.3">1</text>
<text x="68.5" y="114.3">2</text>
<text x="154.5" y="114.3">G</text>
<text x="159.5" y="117.4">S</text>
<text x="62.8" y="122">2</text>
<text x="68.9" y="122">1</text>
<text x="122.5" y="121.9">1</text>
<text x="127.9" y="121.9">2</text>
<text x="37.1" y="128">1</text>
<text x="42.6" y="128">2</text>
<text x="71.8" y="127.3" transform="rotate(-90 71.8 127.3)">2</text>
<text x="80.4" y="126">1</text>
<text x="80.4" y="131.4">2</text>
<text x="154.3" y="129.4">G</text>
<text x="71.8" y="133.4" transform="rotate(-90 71.8 133.4)">1</text>
<text x="159.5" y="132.8">S</text>
</g>
<g font-size="1.1" fill="#00f">
<text x="48" y="47.9">10-,9-,8-,5-,7-</text>
<text x="258.3" y="58.5">47-,42-,41-,32-,31-,30-,29-,20-,17-,15-,11-,10-,6-,5-</text>
<text x="165" y="83.2">17-,11-,10-,5-</text>
<text x="208.7" y="85.6">10-,9-,8-,5-,7-</text>
<text x="29.4" y="94.3">42-,41-,31-,11-,10-,9-,8-</text>
<text x="26.7" y="99.7">47-,42-,41-,11-,10-,8-,7-</text>
<text x="34" y="117.2">17-,14-</text>
<text x="250.7" y="116.5">47-,42-,41-,11-,10-,8-,7-</text>
<text x="233.5" y="124.8">POWERPAD_2_0610</text>
<text x="30.9" y="127.9">10-</text>
<text x="58.8" y="127.9">TPS51020</text>
</g>
<g font-size=".8" fill="#f00">
<text x="176.1" y="64.2">G1</text>
<text x="176.8" y="61.2">D1</text>
<text x="180.9" y="64">S1_D2</text>
<text x="176.1" y="68.8">G2</text>
<text x="182.3" y="70.1">S2</text>
</g>
</svg>
